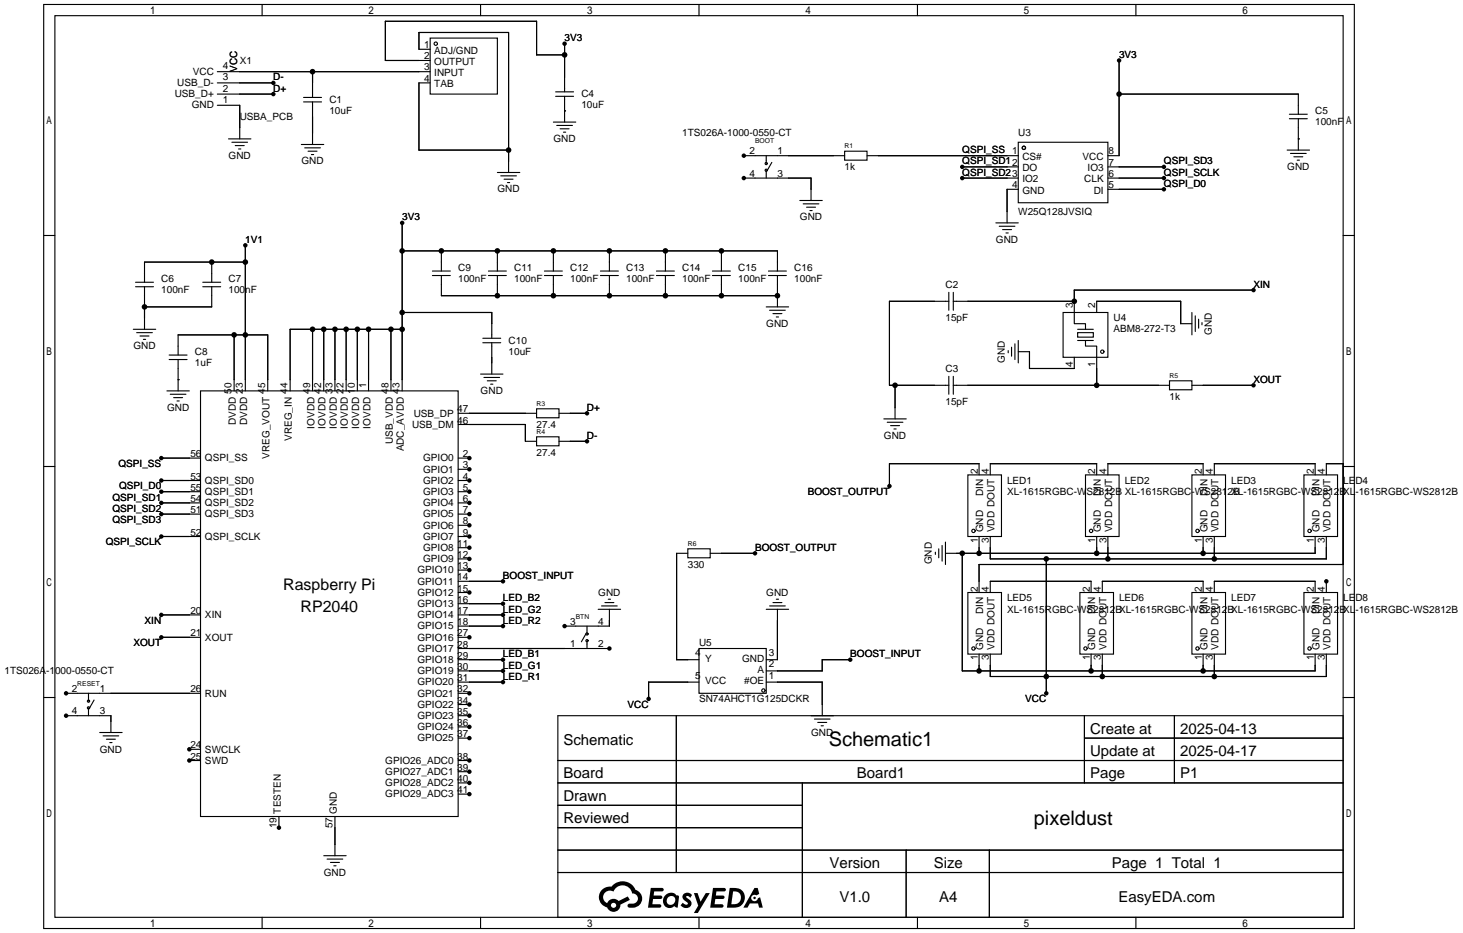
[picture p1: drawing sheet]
<svg xmlns="http://www.w3.org/2000/svg" width="332mm" height="212mm" viewBox="0 0 332 212" stroke-linecap="round" stroke-linejoin="round" font-family="sans-serif">
<g fill="#000">
<path d="M147.6 201.4h2.2a.46 .46 0 0 1 .5 0 .46 .46 0 0 1 .1 .6l-.3 .1-1.8 .1-.1 .9h1.6a.4 .4 0 0 1 .4 .4 .4 .4 0 0 1-.4 .4h-1.7l-.2 1.2h1.4a.46 .46 0 0 1 .5 0 .46 .46 0 0 1 .1 .5l-.3 .2h-2.7zM155.1 202.7a1.3 1.3 0 0 1 1.8 .3l-.4 .6a.54 .54 0 0 0-.9-.2l.1 .2a1.28 1.28 0 0 1 .8 2 1.53 1.53 0 0 1-2.2-.3l.5-.6 .8 .5a.31 .31 0 0 0 .4-.3 .31 .31 0 0 0-.3-.4 1.12 1.12 0 0 1-.6-1.8zM157.3 202.5h.9l.6 2 1.2-2h.9l-2.7 4.6h-.9l1-1.7zM161.7 201.4h2.2a.47 .47 0 0 1 .5 0 .47 .47 0 0 1 .1 .6l-.3 .1-1.8 .1-.1 .9h1.6a.4 .4 0 0 1 .4 .4 .4 .4 0 0 1-.4 .4h-1.7l-.2 1.2h1.4a.46 .46 0 0 1 .5 0 .46 .46 0 0 1 .1 .5l-.3 .2h-2.7zM171.1 201.4h.7l.4 1.3-.7 .4a.75 .75 0 0 0-1.1 .3 .75 .75 0 0 0 .5 1 .75 .75 0 0 0 .9-.7l.5-.2 .7 2.3h-.9l-.2-.9h-1.9l-.5 .9h-.9z"/>
<path d="M136.5 201.8a2.37 2.37 0 0 0 1.2 4 1.54 1.54 0 0 0 1.7 1 1.54 1.54 0 0 0 1.3-1.6l2.1-1.1-.5-.8-2 1a1.57 1.57 0 0 0-2.6 .5 1.5 1.5 0 0 1-.8-2.1 1.5 1.5 0 0 1 2.2-.5 2.23 2.23 0 0 1 2.3-1.4 2.23 2.23 0 0 1 2 1.8 1.16 1.16 0 0 1 1.2 1.1 1.16 1.16 0 0 1-1.1 1.2h-.6a.47 .47 0 0 0-.6 .4 .47 .47 0 0 0 .4 .5 2.14 2.14 0 0 0 2.7-1.3 2.14 2.14 0 0 0-1.3-2.7 3.2 3.2 0 0 0-5.5-.7l-1.1 .1zM138.5 205.3a.6 .6 0 0 1 1.2 0 .6 .6 0 0 1-1.2 0z"/>
<path d="M150.9 203a1.6 1.6 0 0 0-.3 2.3 1.6 1.6 0 0 0 2.3 .2l.8 .3 .3-2.4-.2-.3-.5-.1a1.58 1.58 0 0 0-2.4 0zM151.5 203.5a.98 .98 0 0 1 1.6 .4 .98 .98 0 0 1-1.1 1.3 .94 .94 0 0 1-.8-.7 .94 .94 0 0 1 .3-1z"/>
<path d="M165.5 201.4l-.7 4.4h1.5a2.27 2.27 0 0 0 2.6-2.2 2.27 2.27 0 0 0-2.7-2.2zM166.2 202.1a1.5 1.5 0 0 1 1.8 1.6 1.5 1.5 0 0 1-1.9 1.4h-.3z"/>
<circle cx="62" cy="18.8" r=".51"/>
<circle cx="70.9" cy="16.3" r=".63"/>
<circle cx="128" cy="9.9" r=".51"/>
<circle cx="128" cy="12.4" r=".63"/>
<circle cx="253.7" cy="13.7" r=".51"/>
<circle cx="62" cy="21.3" r=".51"/>
<circle cx="115.3" cy="34" r=".63"/>
<circle cx="168.7" cy="35.3" r=".51"/>
<circle cx="218.2" cy="37.8" r=".51"/>
<circle cx="253.7" cy="21.3" r=".63"/>
<circle cx="263.9" cy="37.8" r=".51"/>
<circle cx="48" cy="59.4" r=".63"/>
<circle cx="55.6" cy="55.6" r=".51"/>
<circle cx="55.6" cy="59.4" r=".63"/>
<circle cx="91.2" cy="50.5" r=".51"/>
<circle cx="91.2" cy="56.9" r=".63"/>
<circle cx="100.1" cy="56.9" r=".63"/>
<circle cx="112.8" cy="56.9" r=".63"/>
<circle cx="125.5" cy="56.9" r=".63"/>
<circle cx="138.2" cy="56.9" r=".63"/>
<circle cx="150.9" cy="56.9" r=".63"/>
<circle cx="163.6" cy="56.9" r=".63"/>
<circle cx="168.7" cy="40.4" r=".51"/>
<circle cx="218.2" cy="40.4" r=".51"/>
<circle cx="263.9" cy="40.4" r=".51"/>
<circle cx="263.9" cy="42.9" r=".51"/>
<circle cx="32.8" cy="69.6" r=".63"/>
<circle cx="53.1" cy="75.9" r=".63"/>
<circle cx="55.6" cy="75.9" r=".63"/>
<circle cx="70.9" cy="74.7" r=".63"/>
<circle cx="73.4" cy="74.7" r=".63"/>
<circle cx="75.9" cy="74.7" r=".63"/>
<circle cx="78.5" cy="74.7" r=".63"/>
<circle cx="81" cy="74.7" r=".63"/>
<circle cx="83.6" cy="74.7" r=".63"/>
<circle cx="88.6" cy="74.7" r=".63"/>
<circle cx="91.2" cy="74.7" r=".63"/>
<circle cx="91.2" cy="70.9" r=".63"/>
<circle cx="112.8" cy="67.1" r=".63"/>
<circle cx="125.5" cy="67.1" r=".63"/>
<circle cx="138.2" cy="67.1" r=".63"/>
<circle cx="150.9" cy="67.1" r=".63"/>
<circle cx="163.6" cy="67.1" r=".63"/>
<circle cx="176.3" cy="67.1" r=".63"/>
<circle cx="243.6" cy="68.3" r=".63"/>
<circle cx="284.2" cy="65.8" r=".51"/>
<circle cx="133.1" cy="93.7" r=".51"/>
<circle cx="202.9" cy="87.4" r=".63"/>
<circle cx="248.7" cy="87.4" r=".63"/>
<circle cx="284.2" cy="87.4" r=".51"/>
<circle cx="36.6" cy="114" r=".51"/>
<circle cx="36.6" cy="111.5" r=".51"/>
<circle cx="36.6" cy="109" r=".51"/>
<circle cx="36.6" cy="103.9" r=".51"/>
<circle cx="36.6" cy="116.6" r=".51"/>
<circle cx="106.4" cy="111.5" r=".51"/>
<circle cx="106.4" cy="109" r=".51"/>
<circle cx="106.4" cy="114" r=".51"/>
<circle cx="106.4" cy="116.6" r=".51"/>
<circle cx="106.4" cy="103.9" r=".51"/>
<circle cx="106.4" cy="106.4" r=".51"/>
<circle cx="106.4" cy="119.1" r=".51"/>
<circle cx="133.1" cy="100.1" r=".51"/>
<circle cx="201.7" cy="110.2" r=".51"/>
<circle cx="36.6" cy="139.4" r=".51"/>
<circle cx="36.6" cy="121.7" r=".51"/>
<circle cx="106.4" cy="126.7" r=".51"/>
<circle cx="106.4" cy="129.3" r=".51"/>
<circle cx="106.4" cy="134.4" r=".51"/>
<circle cx="106.4" cy="121.7" r=".51"/>
<circle cx="106.4" cy="124.2" r=".51"/>
<circle cx="114" cy="131.8" r=".51"/>
<circle cx="114" cy="139.4" r=".51"/>
<circle cx="114" cy="136.9" r=".51"/>
<circle cx="171.2" cy="125.5" r=".51"/>
<circle cx="218.2" cy="125.5" r=".63"/>
<circle cx="222" cy="125.5" r=".63"/>
<circle cx="237.2" cy="126.7" r=".63"/>
<circle cx="248.7" cy="125.5" r=".63"/>
<circle cx="251.2" cy="126.7" r=".63"/>
<circle cx="272.8" cy="125.5" r=".63"/>
<circle cx="275.3" cy="126.7" r=".63"/>
<circle cx="300.7" cy="131.8" r=".51"/>
<circle cx="15" cy="157.2" r=".51"/>
<circle cx="36.6" cy="144.5" r=".51"/>
<circle cx="106.4" cy="157.2" r=".51"/>
<circle cx="106.4" cy="144.5" r=".51"/>
<circle cx="106.4" cy="159.8" r=".51"/>
<circle cx="114" cy="154.7" r=".51"/>
<circle cx="114" cy="152.1" r=".51"/>
<circle cx="114" cy="142" r=".51"/>
<circle cx="114" cy="149.6" r=".51"/>
<circle cx="128" cy="142" r=".51"/>
<circle cx="138.2" cy="147.1" r=".51"/>
<circle cx="147.1" cy="158.5" r=".51"/>
<circle cx="192.8" cy="149.6" r=".51"/>
<circle cx="222" cy="152.1" r=".63"/>
<circle cx="237.2" cy="157.2" r=".51"/>
<circle cx="237.2" cy="153.4" r=".63"/>
<circle cx="247.4" cy="152.1" r=".63"/>
<circle cx="249.9" cy="153.4" r=".63"/>
<circle cx="272.8" cy="152.1" r=".63"/>
<circle cx="275.3" cy="153.4" r=".63"/>
<circle cx="15" cy="162.3" r=".51"/>
<circle cx="42.9" cy="169.9" r=".51"/>
<circle cx="42.9" cy="172.5" r=".51"/>
<circle cx="106.4" cy="175" r=".51"/>
<circle cx="106.4" cy="164.8" r=".51"/>
<circle cx="106.4" cy="167.4" r=".51"/>
<circle cx="106.4" cy="172.5" r=".51"/>
<circle cx="106.4" cy="177.5" r=".51"/>
<circle cx="106.4" cy="162.3" r=".51"/>
<circle cx="63.2" cy="187.7" r=".51"/>
<circle cx="106.4" cy="180.1" r=".51"/>
<circle cx="171.1" cy="203.6" r=".28"/>
</g>
<g fill="none" stroke="#000" stroke-width=".25">
<path d="M9.9 1h297.2v209.6h-297.2zM12.4 3.6h292.1v204.4h-292.1zM49.3 18.8h12.7M49.3 16.3h48.2M59.4 1v2.6M70.9 16.3v5.8M97.5 8.6h15.3v12.7h-15.3zM97.5 18.8h-2.5v15.2h20.3M97.5 11.2h-2.5v-3.8h20.3v31.7M109 1v2.6M128 12.4h-6.3v-7.6h-34.3v8.9h10.1M128 9.9v10.9"/>
<path d="M158.5 1v2.6M208 1v2.6M253.7 13.7v21.6h-2.5M257.6 1v2.6M49.3 23.9h5.1v7.6M49.3 21.3h12.7M51.8 31.5h5.1M52.6 32.3h3.5M53.3 33h2.1M54.1 33.8h.5M68.3 32.8h5.1M68.8 23.1h4.1"/>
<path d="M68.8 22.1h4.1M69.1 33.5h3.5M69.8 34.3h2.1M70.6 35.1h.5M70.9 23.1v9.7M112.8 39.1h5.1M113.5 39.9h3.6M125.5 27.7h5.1M126 21.8h4M126 20.8h4M126.2 28.4h3.6M127 29.2h2"/>
<path d="M127.8 30h.5M128 25.1h.1M128 21.8v5.9M168.7 35.3h22.8M173.7 35.3v1.8M173.7 38.6v1.8M175 36.8l-1 1.8M191.5 34.3h5.1v2h-5.1zM196.6 35.3h34.3M218.2 37.8h12.7M230.9 32.3h20.3v13.7h-20.3zM251.2 37.8h12.7"/>
<path d="M253.7 21.3h40.7v4.6M291.8 34h5.1M292.4 25.9h4M292.4 26.9h4M292.6 34.8h3.6M293.4 35.6h2M294.1 36.3h.5M294.4 31.5h.1M294.4 26.9v7.1M9.9 53.4h2.5M48 59.4v4.6M55.6 59.4h-22.8v4.6"/>
<path d="M55.6 55.6v33M91.2 56.9h85.1v4.6M91.2 50.5v38.1M100.1 56.9v4.6M112.8 56.9v4.6M114.3 40.6h2M115.1 41.4h.5M125.5 56.9v4.6M138.2 56.9v4.6M150.9 56.9v4.6M163.6 56.9v4.6M168.7 40.4h15.2v5.1"/>
<path d="M181.4 45.5h5M182.1 46.2h3.6M182.9 47h2M183.6 47.8h.5M218.2 40.4h12.7M225.8 50.5h5.1M226.6 51.3h3.5M227.3 52.1h2.1M228.1 52.8h.5M230.9 42.9h-2.6v7.6M251.2 40.4h12.7M251.2 42.9h12.7"/>
<path d="M304.5 53.4h2.6M30.2 74.7h5.1M30.7 64h4.1M30.7 65h4.1M31 75.4h3.5M31.7 76.2h2.1M32.5 77h.5M32.8 65v9.7M46 64h4M46 65h4M48 65v4.6h-15.2M53.1 75.9v12.7"/>
<path d="M70.9 74.7v13.9M73.4 74.7v13.9M75.9 74.7v13.9M78.5 74.7v13.9M81 74.7v13.9M83.6 74.7v13.9M88.6 74.7v13.9M91.2 74.7h-25.4v13.9M91.2 70.9h20.3v5.8M98 61.5h4.1M98 62.5h4.1M100.1 62.5v4.6h76.2"/>
<path d="M109.5 77.7h4M109.5 76.7h4M110.7 61.5h4.1M110.7 62.5h4.1M111.5 77.7v7.1M112.8 62.5v4.6M123.4 61.5h4.1M123.4 62.5h4.1M125.5 62.5v4.6M136.1 61.5h4.1M136.1 62.5h4.1M138.2 62.5v4.6"/>
<path d="M148.8 61.5h4.1M148.8 62.5h4.1M150.9 62.5v4.6M161.5 61.5h4.1M161.5 62.5h4.1M163.6 62.5v4.6M173.7 69.6h5.1M174.2 61.5h4.1M174.2 62.5h4.1M174.5 70.4h3.6M175.3 71.1h2M176 71.9h.5"/>
<path d="M176.3 62.5v7.1M215.1 68.3h-13.4v19.1h13.4M215.1 66.3v4.1M216.2 68.3h27.4M216.2 66.3v4.1M228.6 79.5v.5M229.4 78.7v2.1M230.1 78v3.5M230.9 79.8h2.5v3.8h10.2v-2.6M230.9 77.2v5.1M241 70.9h10.2v10.1h-10.2zM244.3 75.4h3.6v1.1h-3.6z"/>
<path d="M244.3 74.7h3.6M244.3 77.2h3.6M246.1 77.2v1.3h2.6v8.9M248.7 70.9v-2.6h19v5.1h2.6M270.3 70.9v5M271 71.6v3.6M271.8 72.4v2M272.5 73.2v.5M284.2 65.8h-40.6v7.6h2.5v1.3M37.8 88.6h5.1M38.4 81.5h4M38.4 80.5h4"/>
<path d="M38.6 89.4h3.6M39.4 90.2h2M40.1 90.9h.5M40.4 86.1h.1M40.4 80.5v-4.6h20.3v12.7M40.4 81.5v7.1M45.5 88.6h58.4v96.6h-58.4zM103.9 93.7h17.8M103.9 96.3h15.2v3.8h2.6M109 84.8h5M109.7 85.6h3.6M110.5 86.4h2"/>
<path d="M111.3 87.1h.5M121.7 92.7h5v2h-5zM121.7 99.1h5v2h-5zM126.7 93.7h6.4M200.4 95h5.1M201.2 95.8h3.5M201.9 96.5h2.1M202.7 97.3h.5M202.9 87.4v7.6M215.1 85.3v4.1M216.2 87.4h49M216.2 85.3v4.1"/>
<path d="M265.2 86.4h5.1v2h-5.1zM270.3 87.4h13.9M9.9 105.8h2.5M36.6 116.6h8.9M36.6 114h8.9M36.6 111.5h8.9M36.6 109h8.9M36.6 103.9h8.9M103.9 116.6h2.5M103.9 114h2.5M103.9 111.5h2.5M103.9 109h2.5"/>
<path d="M103.9 103.9h2.5M103.9 106.4h2.5M103.9 119.1h2.5M126.7 100.1h6.4M219.5 107.7h7.6v14h-7.6zM222 107.7v-2.5h-20.3v5M224.5 107.7v-2.5h24.2v2.5M246.1 107.7h7.6v14h-7.6zM251.2 107.7v-2.5h21.6v2.5M270.3 107.7h7.6v14h-7.6zM275.3 107.7v-2.5h22.9v2.5M295.7 107.7h7.6v14h-7.6z"/>
<path d="M300.7 107.7v-2.5h3.8v22.8h-82.5v6.4M304.5 105.8h2.6M36.6 139.4h8.9M36.6 121.7h8.9M103.9 139.4h10.1M103.9 121.7h2.5M103.9 124.2h2.5M103.9 126.7h2.5M103.9 129.3h2.5M103.9 131.8h10.1M103.9 134.4h2.5M103.9 136.9h10.1"/>
<path d="M135.6 138.2h5.1M136.4 137.4h3.6M137.2 136.7h2M137.9 135.9h.5M138.2 138.2v3.8h-10.2M156 124.5h5v2h-5zM156 125.5h-2.6v24.1h5.1M161 125.5h10.2M173.7 138.2h5.1M174.5 137.4h3.6M175.3 136.7h2M176 135.9h.5"/>
<path d="M176.3 138.2v11.4h-2.6M212.1 125.2v.5M212.9 124.5v2M213.6 123.7v3.6M214.4 122.9v5.1M218.2 125.5v26.6h80v-3.8M219.5 134.4h7.6v13.9h-7.6zM222 121.7v3.8M224.5 121.7v5h76.2v-5M224.5 134.4v-2.6h22.9v2.6M237.2 126.7v30.5M244.9 134.4h7.6v13.9h-7.6z"/>
<path d="M248.7 121.7v3.8M249.9 134.4v-2.6h22.9v2.6M251.2 121.7v5M270.3 134.4h7.6v13.9h-7.6zM272.8 121.7v3.8M275.3 134.4v-2.6h22.9v2.6M275.3 121.7v5M295.7 134.4h7.6v13.9h-7.6zM298.2 121.7v3.8h-83.8M300.7 131.8v2.6M9.9 158.2h2.5M15 157.2h30.5"/>
<path d="M20.1 157.2v1.8M21.3 158.8l-1 1.7M36.6 144.5h8.9M103.9 157.2h2.5M103.9 144.5h2.5M103.9 142h10.1M103.9 147.1h34.3M103.9 149.6h10.1M103.9 152.1h10.1M103.9 154.7h10.1M103.9 159.8h2.5M132.8 143.8l-1 1.7"/>
<path d="M133.1 142v1.8M133.1 145.3v1.8M158.5 147.1h15.2v10.1h-15.2zM158.5 154.7h-11.4v3.8M173.7 154.7h12.7v7.6M192.8 149.6h-6.4v2.5h-12.7M222 148.3v3.8M224.5 148.3v5.1h76.2v-5.1M247.4 148.3v3.8M249.9 148.3v5.1M272.8 148.3v3.8M275.3 148.3v5.1"/>
<path d="M304.5 158.2h2.6M15 162.3h10.1v3.8M20.1 160.5v1.8M22.6 166.1h5.1M23.4 166.9h3.5M24.1 167.6h2.1M24.9 168.4h.5M42.9 172.5h2.6M42.9 169.9h2.6M103.9 162.3h2.5M103.9 172.5h2.5M103.9 167.4h2.5"/>
<path d="M103.9 177.5h2.5M103.9 164.8h2.5M103.9 175h2.5M126.5 162.3h178v45.7h-178zM126.5 172.5h178M126.5 177.5h178M153.4 162.3v35.6M181.9 177.5v30.5M184.7 163.1h3.5M185.4 163.8h2.1M186.2 164.6h.5M245.9 162.3v15.2"/>
<path d="M245.9 167.4h58.6M266.3 162.3v15.2M63.2 185.2v2.5M73.4 194.1h5.1M74.2 194.8h3.5M74.9 195.6h2.1M75.7 196.3h.5M75.9 185.2v8.9M103.9 180.1h2.5M126.5 182.6h55.4M126.5 192.8h178M126.5 187.7h55.4"/>
<path d="M126.5 197.9h178M205.5 192.8v15.2M224.3 192.8v15.2M59.4 208v2.6M109 208v2.6M158.5 208v2.6M208 208v2.6M257.6 208v2.6"/>
<circle cx="98.8" cy="9.9" r=".38"/>
<circle cx="173.7" cy="38.6" r=".25"/>
<circle cx="173.7" cy="37.1" r=".25"/>
<circle cx="232.2" cy="33.5" r=".38"/>
<circle cx="249.9" cy="79.8" r=".38"/>
<circle cx="220.7" cy="120.4" r=".38"/>
<circle cx="247.4" cy="120.4" r=".38"/>
<circle cx="271.5" cy="120.4" r=".38"/>
<circle cx="296.9" cy="120.4" r=".38"/>
<circle cx="20.1" cy="159" r=".25"/>
<circle cx="133.1" cy="143.8" r=".25"/>
<circle cx="133.1" cy="145.3" r=".25"/>
<circle cx="173.1" cy="156.6" r=".38"/>
<circle cx="220.7" cy="147.1" r=".38"/>
<circle cx="246.1" cy="147.1" r=".38"/>
<circle cx="271.5" cy="147.1" r=".38"/>
<circle cx="296.9" cy="147.1" r=".38"/>
<circle cx="20.1" cy="160.5" r=".25"/>
</g>
<g font-size="4.5">
<text x="187.9" y="169.2">Schematic1</text>
<text x="234.4" y="187">pixeldust</text>
</g>
<g font-size="3.6">
<text x="64.2" y="133.7">Raspberry Pi</text>
<text x="68.1" y="138.8">RP2040</text>
</g>
<g font-size="3.4">
<text x="247.2" y="166.4">Create at</text>
<text x="267.6" y="166.4">2025-04-13</text>
<text x="127.8" y="168.9">Schematic</text>
<text x="247.2" y="171.4">Update at</text>
<text x="267.6" y="171.4">2025-04-17</text>
<text x="127.8" y="176.5">Board</text>
<text x="194.3" y="176.5">Board1</text>
<text x="247.2" y="176.5">Page</text>
<text x="267.6" y="176.5">P1</text>
<text x="127.8" y="181.6">Drawn</text>
<text x="127.8" y="186.7">Reviewed</text>
<text x="188.1" y="196.8">Version</text>
<text x="211.7" y="196.8">Size</text>
<text x="252.1" y="196.8">Page 1 Total 1</text>
<text x="190.3" y="204.5">V1.0</text>
<text x="212.9" y="204.5">A4</text>
<text x="253.6" y="204.5">EasyEDA.com</text>
</g>
<g font-size="2.3">
<text x="96.1" y="10.9">1</text>
<text x="128" y="9.4">3V3</text>
<text x="43.7" y="17">VCC</text>
<text x="50.5" y="15.7">4</text>
<text x="53.8" y="16.3" transform="rotate(-90 53.8 16.3)">VCC</text>
<text x="54.4" y="14.4">X1</text>
<text x="96.1" y="13.4">2</text>
<text x="96.1" y="15.9">3</text>
<text x="98.5" y="12.1">ADJ/GND</text>
<text x="98.5" y="14.7">OUTPUT</text>
<text x="98.5" y="17.2">INPUT</text>
<text x="253.7" y="13.2">3V3</text>
<text x="39.6" y="22.1">USB_D+</text>
<text x="40.2" y="19.5">USB_D-</text>
<text x="50.5" y="23.3">1</text>
<text x="50.5" y="20.8">2</text>
<text x="50.5" y="18.3">3</text>
<text x="62" y="18.3">D-</text>
<text x="62" y="20.8">D+</text>
<text x="74.7" y="23.3">C1</text>
<text x="96.1" y="18.5">4</text>
<text x="98.5" y="19.8">TAB</text>
<text x="131.8" y="22.1">C4</text>
<text x="43.5" y="24.6">GND</text>
<text x="54.4" y="27.1">USBA_PCB</text>
<text x="74.7" y="25.9">10uF</text>
<text x="131.8" y="24.6">10uF</text>
<text x="298.2" y="25.9">C5</text>
<text x="298.2" y="28.4">100nF</text>
<text x="125.5" y="32.2">GND</text>
<text x="154.7" y="31">1TS026A-1000-0550-CT</text>
<text x="169.9" y="35">2</text>
<text x="176.3" y="35">1</text>
<text x="218.2" y="34.8">QSPI_SS</text>
<text x="229.5" y="35">1</text>
<text x="230.9" y="31">U3</text>
<text x="251.3" y="35">8</text>
<text x="51.8" y="36">GND</text>
<text x="68.3" y="37.3">GND</text>
<text x="169.9" y="40.1">4</text>
<text x="176.3" y="40.1">3</text>
<text x="191.5" y="38.6">1k</text>
<text x="218.2" y="37.3">QSPI_SD12</text>
<text x="218.2" y="39.8">QSPI_SD23</text>
<text x="231.8" y="36.3">CS#</text>
<text x="231.8" y="38.8">DO</text>
<text x="231.8" y="41.3">IO2</text>
<text x="245.5" y="36.3">VCC</text>
<text x="245.9" y="41.3">CLK</text>
<text x="246.6" y="38.8">IO3</text>
<text x="251.3" y="40.1">6</text>
<text x="251.3" y="37.5">7</text>
<text x="263.9" y="37.3">QSPI_SD3</text>
<text x="263.9" y="39.8">QSPI_SCLK</text>
<text x="291.9" y="38.6">GND</text>
<text x="112.8" y="43.7">GND</text>
<text x="229.5" y="42.6">4</text>
<text x="231.8" y="43.9">GND</text>
<text x="248" y="43.9">DI</text>
<text x="251.3" y="42.6">5</text>
<text x="263.9" y="42.4">QSPI_D0</text>
<text x="91.2" y="50">3V3</text>
<text x="181.4" y="50">GND</text>
<text x="230.9" y="48.7">W25Q128JVSIQ</text>
<text x="55.6" y="55.1">1V1</text>
<text x="225.8" y="55.1">GND</text>
<text x="36.6" y="64">C6</text>
<text x="51.8" y="64">C7</text>
<text x="103.9" y="61.4">C9</text>
<text x="103.9" y="64">100nF</text>
<text x="116.6" y="61.4">C11</text>
<text x="116.6" y="64">100nF</text>
<text x="129.3" y="61.4">C12</text>
<text x="129.3" y="64">100nF</text>
<text x="142" y="61.4">C13</text>
<text x="142" y="64">100nF</text>
<text x="154.7" y="61.4">C14</text>
<text x="154.7" y="64">100nF</text>
<text x="167.4" y="61.4">C15</text>
<text x="167.4" y="64">100nF</text>
<text x="180.1" y="61.4">C16</text>
<text x="180.1" y="64">100nF</text>
<text x="214.4" y="65.2">C2</text>
<text x="284.2" y="65.2">XIN</text>
<text x="36.6" y="66.5">100nF</text>
<text x="51.8" y="66.5">100nF</text>
<text x="243.3" y="69.8" transform="rotate(-90 243.3 69.8)">3</text>
<text x="248.4" y="69.8" transform="rotate(-90 248.4 69.8)">2</text>
<text x="115.3" y="77.9">C10</text>
<text x="173.8" y="74.1">GND</text>
<text x="214.4" y="72.9">15pF</text>
<text x="252.5" y="72.9">U4</text>
<text x="252.5" y="75.4">ABM8-272-T3</text>
<text x="274.8" y="75.9" transform="rotate(-90 274.8 75.9)">GND</text>
<text x="30.2" y="79.2">GND</text>
<text x="44.2" y="80.5">C8</text>
<text x="44.2" y="83">1uF</text>
<text x="115.3" y="80.5">10uF</text>
<text x="227.8" y="82.3" transform="rotate(-90 227.8 82.3)">GND</text>
<text x="243.3" y="83.3" transform="rotate(-90 243.3 83.3)">4</text>
<text x="248.4" y="83.3" transform="rotate(-90 248.4 83.3)">1</text>
<text x="52.5" y="89.2" transform="rotate(-90 52.5 89.2)">50</text>
<text x="55.1" y="89.2" transform="rotate(-90 55.1 89.2)">23</text>
<text x="60.1" y="89.2" transform="rotate(-90 60.1 89.2)">45</text>
<text x="65.2" y="89.2" transform="rotate(-90 65.2 89.2)">44</text>
<text x="70.3" y="89.2" transform="rotate(-90 70.3 89.2)">49</text>
<text x="72.8" y="89.2" transform="rotate(-90 72.8 89.2)">42</text>
<text x="75.4" y="89.2" transform="rotate(-90 75.4 89.2)">33</text>
<text x="77.9" y="89.2" transform="rotate(-90 77.9 89.2)">22</text>
<text x="80.5" y="89.2" transform="rotate(-90 80.5 89.2)">10</text>
<text x="83" y="88" transform="rotate(-90 83 88)">1</text>
<text x="88.1" y="89.2" transform="rotate(-90 88.1 89.2)">48</text>
<text x="90.6" y="89.2" transform="rotate(-90 90.6 89.2)">43</text>
<text x="109" y="89.4">GND</text>
<text x="214.4" y="84.3">C3</text>
<text x="284.2" y="86.8">XOUT</text>
<text x="37.9" y="93.2">GND</text>
<text x="93.8" y="94.5">USB_DP</text>
<text x="103.6" y="93.5">47</text>
<text x="133.1" y="93.2">D+</text>
<text x="214.4" y="91.9">15pF</text>
<text x="265.2" y="90.6">1k</text>
<text x="53.5" y="96.4" transform="rotate(-90 53.5 96.4)">DVDD</text>
<text x="56" y="96.4" transform="rotate(-90 56 96.4)">DVDD</text>
<text x="66.2" y="100" transform="rotate(-90 66.2 100)">VREG_IN</text>
<text x="71.3" y="97.2" transform="rotate(-90 71.3 97.2)">IOVDD</text>
<text x="73.8" y="97.2" transform="rotate(-90 73.8 97.2)">IOVDD</text>
<text x="76.4" y="97.2" transform="rotate(-90 76.4 97.2)">IOVDD</text>
<text x="78.9" y="97.2" transform="rotate(-90 78.9 97.2)">IOVDD</text>
<text x="81.4" y="97.2" transform="rotate(-90 81.4 97.2)">IOVDD</text>
<text x="84" y="97.2" transform="rotate(-90 84 97.2)">IOVDD</text>
<text x="89.1" y="100.7" transform="rotate(-90 89.1 100.7)">USB_VDD</text>
<text x="93.4" y="97">USB_DM</text>
<text x="103.6" y="96.1">46</text>
<text x="121.7" y="97">27.4</text>
<text x="133.1" y="99.5">D-</text>
<text x="200.4" y="99.5">GND</text>
<text x="26.9" y="105.9">QSPI_SS</text>
<text x="43.2" y="103.7">56</text>
<text x="46.5" y="104.6">QSPI_SS</text>
<text x="61.1" y="104" transform="rotate(-90 61.1 104)">VREG_VOUT</text>
<text x="91.6" y="102.4" transform="rotate(-90 91.6 102.4)">ADC_AVDD</text>
<text x="95.9" y="104.6">GPIO0</text>
<text x="95.9" y="107.2">GPIO1</text>
<text x="104.9" y="103.7">2</text>
<text x="104.9" y="106.2">3</text>
<text x="121.7" y="103.3">27.4</text>
<text x="221.7" y="107.6" transform="rotate(-90 221.7 107.6)">2</text>
<text x="224.2" y="107.6" transform="rotate(-90 224.2 107.6)">4</text>
<text x="248.4" y="107.6" transform="rotate(-90 248.4 107.6)">2</text>
<text x="250.9" y="107.6" transform="rotate(-90 250.9 107.6)">4</text>
<text x="272.5" y="107.6" transform="rotate(-90 272.5 107.6)">2</text>
<text x="275" y="107.6" transform="rotate(-90 275 107.6)">4</text>
<text x="297.9" y="107.6" transform="rotate(-90 297.9 107.6)">2</text>
<text x="300.4" y="107.6" transform="rotate(-90 300.4 107.6)">4</text>
<text x="25.5" y="113.5">QSPI_SD1</text>
<text x="27" y="111">QSPI_D0</text>
<text x="43.2" y="108.8">53</text>
<text x="43.2" y="113.8">54</text>
<text x="43.2" y="111.3">55</text>
<text x="46.5" y="109.7">QSPI_SD0</text>
<text x="46.5" y="112.3">QSPI_SD1</text>
<text x="95.9" y="109.7">GPIO2</text>
<text x="95.9" y="112.3">GPIO3</text>
<text x="104.9" y="108.8">4</text>
<text x="104.9" y="111.3">5</text>
<text x="104.9" y="113.8">6</text>
<text x="183.2" y="112.2">BOOST_OUTPUT</text>
<text x="223" y="112.5" transform="rotate(-90 223 112.5)">DIN</text>
<text x="228.3" y="109.7">LED1</text>
<text x="228.3" y="112.2">XL-1615RGBC-WS2812B XL-1615RGBC-WS2812B</text>
<text x="249.6" y="112.5" transform="rotate(-90 249.6 112.5)">DIN</text>
<text x="255" y="109.7">LED2</text>
<text x="273.8" y="112.5" transform="rotate(-90 273.8 112.5)">DIN</text>
<text x="279.1" y="109.7">LED3</text>
<text x="279.1" y="112.2">XL-1615RGBC-WS2812B</text>
<text x="299.2" y="112.5" transform="rotate(-90 299.2 112.5)">DIN</text>
<text x="304.5" y="109.7">LED4</text>
<text x="304.5" y="112.2">XL-1615RGBC-WS2812B</text>
<text x="25.5" y="118.6">QSPI_SD3</text>
<text x="25.5" y="116">QSPI_SD2</text>
<text x="43.2" y="116.4">51</text>
<text x="46.5" y="117.3">QSPI_SD3</text>
<text x="46.5" y="114.8">QSPI_SD2</text>
<text x="95.9" y="114.8">GPIO4</text>
<text x="95.9" y="117.3">GPIO5</text>
<text x="95.9" y="119.9">GPIO6</text>
<text x="104.9" y="116.4">7</text>
<text x="104.9" y="118.9">8</text>
<text x="24" y="123.7">QSPI_SCLK</text>
<text x="43.2" y="121.5">52</text>
<text x="46.5" y="122.4">QSPI_SCLK</text>
<text x="95.9" y="125">GPIO8</text>
<text x="95.9" y="122.4">GPIO7</text>
<text x="103.6" y="124">11</text>
<text x="104.9" y="121.5">9</text>
<text x="171.2" y="124.9">BOOST_OUTPUT</text>
<text x="221.7" y="123.1" transform="rotate(-90 221.7 123.1)">1</text>
<text x="223" y="120.7" transform="rotate(-90 223 120.7)">GND</text>
<text x="224.2" y="123.1" transform="rotate(-90 224.2 123.1)">3</text>
<text x="225.5" y="120.7" transform="rotate(-90 225.5 120.7)">VDD DOUT</text>
<text x="248.4" y="123.1" transform="rotate(-90 248.4 123.1)">1</text>
<text x="249.6" y="120.7" transform="rotate(-90 249.6 120.7)">GND</text>
<text x="250.9" y="123.1" transform="rotate(-90 250.9 123.1)">3</text>
<text x="252.2" y="120.7" transform="rotate(-90 252.2 120.7)">VDD DOUT</text>
<text x="272.5" y="123.1" transform="rotate(-90 272.5 123.1)">1</text>
<text x="273.8" y="120.7" transform="rotate(-90 273.8 120.7)">GND</text>
<text x="275" y="123.1" transform="rotate(-90 275 123.1)">3</text>
<text x="276.3" y="120.7" transform="rotate(-90 276.3 120.7)">VDD DOUT</text>
<text x="297.9" y="123.1" transform="rotate(-90 297.9 123.1)">1</text>
<text x="299.2" y="120.7" transform="rotate(-90 299.2 120.7)">GND</text>
<text x="300.4" y="123.1" transform="rotate(-90 300.4 123.1)">3</text>
<text x="301.7" y="120.7" transform="rotate(-90 301.7 120.7)">VDD DOUT</text>
<text x="94.7" y="130">GPIO10</text>
<text x="95.9" y="127.5">GPIO9</text>
<text x="103.6" y="126.5">12</text>
<text x="103.6" y="129.1">13</text>
<text x="103.6" y="131.6">14</text>
<text x="114" y="131.3">BOOST_INPUT</text>
<text x="156" y="128.7">330</text>
<text x="211.3" y="128" transform="rotate(-90 211.3 128)">GND</text>
<text x="94.7" y="132.6">GPIO11</text>
<text x="94.7" y="135.1">GPIO12</text>
<text x="94.7" y="137.7">GPIO13</text>
<text x="103.6" y="134.2">15</text>
<text x="103.6" y="136.7">16</text>
<text x="114" y="136.4">LED_B2</text>
<text x="135.7" y="135.1">GND</text>
<text x="173.8" y="135.1">GND</text>
<text x="221.7" y="134.2" transform="rotate(-90 221.7 134.2)">2</text>
<text x="224.2" y="134.2" transform="rotate(-90 224.2 134.2)">4</text>
<text x="228.3" y="136.4">LED5</text>
<text x="247.1" y="134.2" transform="rotate(-90 247.1 134.2)">2</text>
<text x="249.6" y="134.2" transform="rotate(-90 249.6 134.2)">4</text>
<text x="253.7" y="136.4">LED6</text>
<text x="272.5" y="134.2" transform="rotate(-90 272.5 134.2)">2</text>
<text x="275" y="134.2" transform="rotate(-90 275 134.2)">4</text>
<text x="279.1" y="136.4">LED7</text>
<text x="297.9" y="134.2" transform="rotate(-90 297.9 134.2)">2</text>
<text x="300.4" y="134.2" transform="rotate(-90 300.4 134.2)">4</text>
<text x="304.5" y="136.4">LED8</text>
<text x="32.8" y="141.4">XIN</text>
<text x="43.2" y="139.2">20</text>
<text x="46.5" y="140.2">XIN</text>
<text x="94.7" y="140.2">GPIO14</text>
<text x="94.7" y="142.7">GPIO15</text>
<text x="103.6" y="139.2">17</text>
<text x="103.6" y="141.8">18</text>
<text x="114" y="141.4">LED_R2</text>
<text x="114" y="138.9">LED_G2</text>
<text x="129.3" y="141.7">3</text>
<text x="135.6" y="141.7">4</text>
<text x="223" y="139.2" transform="rotate(-90 223 139.2)">DIN</text>
<text x="228.3" y="138.9">XL-1615RGBC-WS2812BXL-1615RGBC-WS2812BXL-1615RGBC-WS2812B</text>
<text x="248.4" y="139.2" transform="rotate(-90 248.4 139.2)">DIN</text>
<text x="273.8" y="139.2" transform="rotate(-90 273.8 139.2)">DIN</text>
<text x="299.2" y="139.2" transform="rotate(-90 299.2 139.2)">DIN</text>
<text x="304.5" y="138.9">XL-1615RGBC-WS2812B</text>
<text x="30.3" y="146.5">XOUT</text>
<text x="43.2" y="144.3">21</text>
<text x="46.5" y="145.3">XOUT</text>
<text x="94.7" y="145.3">GPIO16</text>
<text x="94.7" y="147.8">GPIO17</text>
<text x="103.6" y="144.3">27</text>
<text x="103.6" y="146.9">28</text>
<text x="103.6" y="149.4">29</text>
<text x="114" y="149.1">LED_B1</text>
<text x="129.3" y="146.8">1</text>
<text x="135.6" y="146.8">2</text>
<text x="157.6" y="148.8">4</text>
<text x="158.5" y="146.5">U5</text>
<text x="174.3" y="148.8">3</text>
<text x="192.8" y="149.1">BOOST_INPUT</text>
<text x="221.7" y="149.7" transform="rotate(-90 221.7 149.7)">1</text>
<text x="223" y="147.4" transform="rotate(-90 223 147.4)">GND</text>
<text x="224.2" y="149.7" transform="rotate(-90 224.2 149.7)">3</text>
<text x="225.5" y="147.4" transform="rotate(-90 225.5 147.4)">VDD DOUT</text>
<text x="247.1" y="149.7" transform="rotate(-90 247.1 149.7)">1</text>
<text x="248.4" y="147.4" transform="rotate(-90 248.4 147.4)">GND</text>
<text x="249.6" y="149.7" transform="rotate(-90 249.6 149.7)">3</text>
<text x="250.9" y="147.4" transform="rotate(-90 250.9 147.4)">VDD DOUT</text>
<text x="272.5" y="149.7" transform="rotate(-90 272.5 149.7)">1</text>
<text x="273.8" y="147.4" transform="rotate(-90 273.8 147.4)">GND</text>
<text x="275" y="149.7" transform="rotate(-90 275 149.7)">3</text>
<text x="276.3" y="147.4" transform="rotate(-90 276.3 147.4)">VDD DOUT</text>
<text x="297.9" y="149.7" transform="rotate(-90 297.9 149.7)">1</text>
<text x="299.2" y="147.4" transform="rotate(-90 299.2 147.4)">GND</text>
<text x="300.4" y="149.7" transform="rotate(-90 300.4 149.7)">3</text>
<text x="301.7" y="147.4" transform="rotate(-90 301.7 147.4)">VDD DOUT</text>
<text x="1" y="152.9">1TS026A-1000-0550-CT</text>
<text x="94.7" y="150.4">GPIO18</text>
<text x="94.7" y="152.9">GPIO19</text>
<text x="94.7" y="155.4">GPIO20</text>
<text x="103.6" y="151.9">30</text>
<text x="103.6" y="154.5">31</text>
<text x="114" y="151.6">LED_G1</text>
<text x="114" y="154.1">LED_R1</text>
<text x="157.6" y="153.9">5</text>
<text x="159.9" y="150.1">Y</text>
<text x="159.9" y="155.2">VCC</text>
<text x="168.2" y="150.1">GND</text>
<text x="168.7" y="155.2">#OE</text>
<text x="171.8" y="152.6">A</text>
<text x="174.3" y="153.9">1</text>
<text x="174.3" y="151.3">2</text>
<text x="16.3" y="162">4</text>
<text x="16.3" y="156.9">2</text>
<text x="22.6" y="162">3</text>
<text x="22.6" y="156.9">1</text>
<text x="43.2" y="157">26</text>
<text x="46.5" y="158">RUN</text>
<text x="94.7" y="158">GPIO21</text>
<text x="94.7" y="160.5">GPIO22</text>
<text x="103.6" y="157">32</text>
<text x="103.6" y="159.6">34</text>
<text x="142.3" y="160.5">VCC</text>
<text x="158.5" y="159.2">SN74AHCT1G125DCKR</text>
<text x="232.4" y="159.2">VCC</text>
<text x="94.7" y="163.1">GPIO23</text>
<text x="94.7" y="165.6">GPIO24</text>
<text x="103.6" y="162.1">35</text>
<text x="103.6" y="164.6">36</text>
<text x="103.6" y="167.2">37</text>
<text x="183.9" y="166.8">GND</text>
<text x="22.6" y="170.7">GND</text>
<text x="43.2" y="169.7">24</text>
<text x="43.2" y="172.3">25</text>
<text x="46.5" y="170.7">SWCLK</text>
<text x="46.5" y="173.2">SWD</text>
<text x="87.4" y="173.2">GPIO26_ADC0</text>
<text x="94.7" y="168.1">GPIO25</text>
<text x="103.6" y="172.3">38</text>
<text x="87.4" y="175.8">GPIO27_ADC1</text>
<text x="87.4" y="178.3">GPIO28_ADC2</text>
<text x="103.6" y="174.8">39</text>
<text x="103.6" y="177.3">40</text>
<text x="103.6" y="179.9">41</text>
<text x="63.7" y="184.5" transform="rotate(-90 63.7 184.5)">TESTEN</text>
<text x="76.4" y="184.5" transform="rotate(-90 76.4 184.5)">GND</text>
<text x="87.4" y="180.8">GPIO29_ADC3</text>
<text x="62.7" y="187.8" transform="rotate(-90 62.7 187.8)">19</text>
<text x="75.4" y="187.8" transform="rotate(-90 75.4 187.8)">57</text>
<text x="73.4" y="198.6">GND</text>
</g>
<g font-size="1.5">
<text x="171.2" y="32.4">BOOT</text>
<text x="191.5" y="33.7">R1</text>
<text x="265.2" y="85.7">R5</text>
<text x="121.7" y="92.1">R3</text>
<text x="121.7" y="98.4">R4</text>
<text x="156" y="123.8">R6</text>
<text x="130.6" y="140.3">BTN</text>
<text x="17.5" y="155.6">RESET</text>
</g>
</svg>
